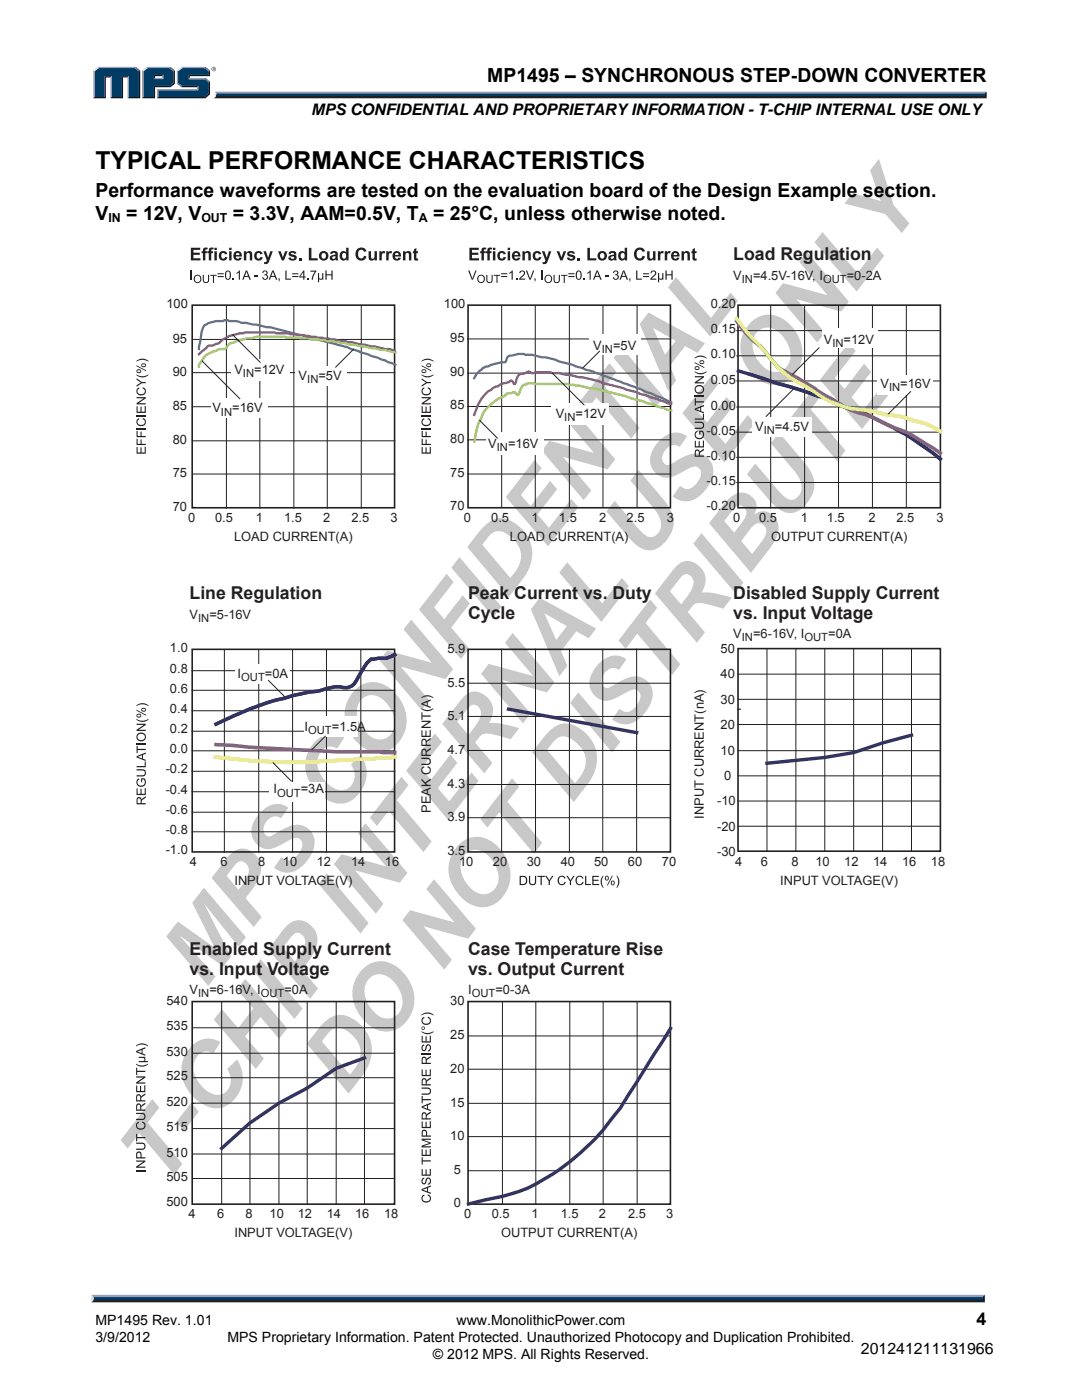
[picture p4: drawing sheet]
<svg xmlns="http://www.w3.org/2000/svg" width="216mm" height="279mm" viewBox="0 0 216 279" stroke-linecap="round" stroke-linejoin="round" font-family="sans-serif">
<path d="M43 18.3h153.9l-.4 .7h-153.4z" fill="#94a0b9"/>
<path d="M43.1 19h153.4l.4 .6h-154.3l.4-.2z" fill="#231f20"/>
<path d="M196.5 18.7l.4-.4v1.3l-.4-.4z" fill="#001339"/>
<path d="M43.2 18.7h153.3v.5h-153.4z" fill="#003b63"/>
<path d="M43 18.3l.2 .5a.79 .79 0 0 1-.6 .8 1.24 1.24 0 0 0 .4-1.3z" fill="#dcddde"/>
<path d="M30.7 15.8l.3-.3h1.3l.3 .3z" fill="#94a0b9"/>
<g fill="#003b63">
<path d="M18.9 14.2l.8-.6h7.2l.8 .6v5.2h-2v-4.2h-1.4v4.2h-2v-4.2h-1.4v4.2h-2z"/>
<path d="M28.6 14.2l.8-.6h2.2v1.3h-.9v.9h1.9v-.9h-1.3v-1.3h2.5l.8 .6v2.3l-.8 .6h-3.1v2.3h-2.1z"/>
<path d="M31.5 18h8.1v-.9h-3.3l-.8-.6v-2.3l.8-.6h4.5l.8 .6v.7h-4v.9h3.2l.8 .6v2.2l-.8 .8h-9.3z"/>
</g>
<path d="M36.2 13.5h4.8" fill="none" stroke="#94a0b9" stroke-width=".27"/>
<path d="M35.3 14l.9-.7 .2 .3-.8 .6z" fill="#dcddde"/>
<path d="M35.4 14v2.7" fill="none" stroke="#94a0b9" stroke-width=".27"/>
<path d="M35.3 16.7l.3-.2 .8 .6-.2 .3z" fill="#547194"/>
<path d="M36.2 17.3h3.4" fill="none" stroke="#001339" stroke-width=".27"/>
<g fill="#94a0b9">
<path d="M31.3 17.8h8v-.4l.3-.3v.9h-8z"/>
<path d="M31.3 17.8l.3 .2v1.4l-.3 .2z"/>
</g>
<path d="M37.6 14.9h4v-.7l.3-.2v1.2h-4v.3l-.3 .3z" fill="#001339"/>
<path d="M37.6 15.7h3.4" fill="none" stroke="#94a0b9" stroke-width=".27"/>
<path d="M41 15.5l.9 .8-.3 .1-.8-.6z" fill="#547194"/>
<g fill="#001339">
<path d="M31.3 19.6l.3-.2h9.2l.8-.8v-2.2l.3-.1v2.5l-.9 .8z"/>
<path d="M30.7 17.1h3.1l.8-.6v-2.3l.3-.2v2.7l-.9 .7h-3v2.2h-2.7l.3-.2h2.1z"/>
</g>
<path d="M34 13.3l.9 .7-.3 .2-.8-.6z" fill="#547194"/>
<path d="M29.2 13.5h4.8" fill="none" stroke="#94a0b9" stroke-width=".27"/>
<path d="M28.3 14l.9-.7 .2 .3-.8 .6z" fill="#dcddde"/>
<path d="M28.5 14v5.6" fill="none" stroke="#94a0b9" stroke-width=".27"/>
<path d="M32.3 15.2l.3-.3v.9l-.3-.3z" fill="#94a0b9"/>
<g fill="#001339">
<path d="M30.7 14.9h1.9l-.3 .3h-1.3v.3l-.3 .3z"/>
<path d="M27.7 14.2l.3-.2v5.6h-2.5l.2-.2h2z"/>
</g>
<path d="M27.1 13.3l.9 .7-.3 .2-.8-.6z" fill="#547194"/>
<path d="M19.5 13.5h7.6" fill="none" stroke="#94a0b9" stroke-width=".27"/>
<path d="M18.6 14l.9-.7 .2 .3-.8 .6z" fill="#dcddde"/>
<path d="M18.7 14v5.6" fill="none" stroke="#94a0b9" stroke-width=".27"/>
<path d="M20.9 15.2h1.4l-.3 .3h-.9v4.1h-2.5l.3-.2h2z" fill="#001339"/>
<path d="M22.2 15.2v4.4" fill="none" stroke="#94a0b9" stroke-width=".27"/>
<path d="M24.3 15.2h1.4l-.2 .3h-.9v4.1h-2.6l.3-.2h2z" fill="#001339"/>
<path d="M25.6 15.2v4.4" fill="none" stroke="#94a0b9" stroke-width=".27"/>
<path d="M41 13.3l.9 .7-.3 .2-.8-.6z" fill="#547194"/>
<g fill="#231f20">
<path d="M18.7 259.2h177.4l.4 .7h-178.3z"/>
<path d="M42.2 13.8a.45 .45 0 0 1 .9 0 .45 .45 0 0 1-.9 0zM42.3 13.8a.37 .37 0 0 0 .7 0 .37 .37 0 0 0-.7 0zM42.5 13.5l.3 .1v.4l-.2-.2-.1 .2zM42.6 13.6v.2l.1-.1z"/>
</g>
<path d="M18.3 258.4h178.2l-.4 .8h-177.4z" fill="#94a0b9"/>
<path d="M196.5 258.4v1.5l-.4-.4v-.6z" fill="#001339"/>
<path d="M18.7 258.9h177.4v.6h-177.4z" fill="#003b63"/>
<path d="M18.2 258.4l.5 .5v.5l-.5 .5z" fill="#dcddde"/>
<path d="M93.4 129.6h40.4v40.4h-40.4z" fill="none" stroke="#231f20" stroke-width=".32"/>
<g fill="#231f20">
<path d="M105.5 174.8h.3v1.1a.49 .49 0 0 0 .5 .6 .49 .49 0 0 0 .4-.6v-1.1h.3v1.1a.73 .73 0 0 1-.7 .8 .73 .73 0 0 1-.8-.8z"/>
<path d="M107.3 174.8h1.4v.2h-.6v1.6h-.2v-1.6h-.6z"/>
<path d="M108.8 174.8h.3l.5 .9 .6-.9h.3l-.8 1.1v.7h-.2v-.7z"/>
<path d="M111.6 175a.8 .8 0 0 1 1.3 .3l-.3 .1a.61 .61 0 0 0-.8-.3 .61 .61 0 0 0-.3 .8 .56 .56 0 0 0 .6 .6 .56 .56 0 0 0 .5-.5l.3 .1a.88 .88 0 0 1-1.3 .4 .88 .88 0 0 1-.2-1.3z"/>
<path d="M113 174.8h.3l.5 .9 .6-.9h.3l-.8 1.1v.7h-.2v-.7z"/>
<path d="M115.1 175a.8 .8 0 0 1 1.3 .3l-.2 .1a.61 .61 0 0 0-.9-.3 .61 .61 0 0 0-.2 .8 .56 .56 0 0 0 .5 .6 .56 .56 0 0 0 .6-.5l.3 .1a.88 .88 0 0 1-1.3 .4 .88 .88 0 0 1-.3-1.3z"/>
<path d="M116.7 174.8h.3v1.6h.9v.2h-1.2z"/>
<path d="M118.2 174.8h1.3v.2h-1.1v.6h1v.2h-1v.6h1.2v.2h-1.4z"/>
<path d="M120.3 174.8h.2l-.2 .2a2.09 2.09 0 0 0 .2 2.2 1.43 1.43 0 0 1-.6-1.6z"/>
<path d="M123 174.8a1.45 1.45 0 0 1 .5 1.6l-.4 .8h-.1a2.12 2.12 0 0 0 0-2.4z"/>
<path d="M103.7 174.8h.6a.92 .92 0 0 1 .9 .9 .92 .92 0 0 1-.8 .9h-.7zM103.9 175v1.4h.4a.7 .7 0 0 0 .7-.7 .7 .7 0 0 0-.7-.7z"/>
<path d="M120.8 174.9a.43 .43 0 0 1 .7 .3 .43 .43 0 0 1-.7 .4l-.1-.4zM121 175v.6a.29 .29 0 0 0 .3-.4 .29 .29 0 0 0-.3-.2zM122.1 174.8h.2l-1 1.9h-.2zM122 175.9a.43 .43 0 0 1 .7 .3 .43 .43 0 0 1-.7 .4l-.1-.4zM122.1 176l.1 .5a.29 .29 0 0 0 .3-.3 .29 .29 0 0 0-.4-.2z"/>
</g>
<path d="M38.4 129.6h40.3v40.4h-40.3z" fill="none" stroke="#231f20" stroke-width=".32"/>
<g fill="#231f20">
<path d="M27.3 157.3h.2v1.1h.5v-1h.2v1h.7v-1.1h.2v1.4h-1.8z"/>
<path d="M27.5 155.5l.3-.1v.2a.68 .68 0 0 0-.2 1 .68 .68 0 0 0 1 .1 .76 .76 0 0 0 .1-1.1h-.3v.5h-.3v-.8h.7a.96 .96 0 0 1 .2 1.4 .96 .96 0 0 1-1.4 .1 .96 .96 0 0 1-.1-1.3z"/>
<path d="M27.3 153.5h1a.73 .73 0 0 1 .8 .7 .73 .73 0 0 1-.8 .8h-1v-.3h1a.49 .49 0 0 0 .6-.5 .49 .49 0 0 0-.6-.4h-1z"/>
<path d="M27.3 152.9h1.6v-.9h.2v1.1h-1.8z"/>
<path d="M27.3 148.8h.2v.7h1.6v.2h-1.6v.6h-.2z"/>
<path d="M27.3 148.3h1.8v.3h-1.8z"/>
<path d="M27.3 144.4h1.8v.3l-1.5 1h1.5v.2h-1.8v-.3l1.4-.9h-1.4z"/>
<path d="M27.2 143.5l.2 .1a2.09 2.09 0 0 0 2.2-.1 1.43 1.43 0 0 1-1.6 .5l-.8-.4z"/>
<path d="M27.2 140.8a1.85 1.85 0 0 1 2.4 0v.1a2.12 2.12 0 0 0-2.4 0z"/>
<path d="M27.4 159.2l.4-.1a.5 .5 0 0 1 .4 .5l.9-.7v.3l-.7 .5-.1 .3v.3h.8v.2h-1.8zM27.5 159.4v.9h.6v-.5a.32 .32 0 0 0-.2-.4 .32 .32 0 0 0-.4 0z"/>
<path d="M27.3 150.9l1.8-.7v.2l-.6 .3v.7l.6 .2v.3l-1.8-.7zM27.4 151.1l.9 .3v-.7z"/>
<path d="M27.3 147a.92 .92 0 0 1 1.8 0 .92 .92 0 0 1-1.8 0zM27.6 146.6a.68 .68 0 0 0 .1 .9 .68 .68 0 0 0 .9 0 .68 .68 0 0 0 .1-.9l-.5-.2z"/>
<path d="M27.2 141.6l2 1v.2l-2-1zM27.3 142.5a.44 .44 0 0 1 .7 0 .44 .44 0 0 1-.1 .7l-.5-.1-.2-.3zM27.4 142.7v.1a.29 .29 0 0 0 .3 .2 .29 .29 0 0 0 .3-.3zM28.3 141.4a.44 .44 0 0 1 .7-.1 .44 .44 0 0 1-.1 .7l-.6-.1-.1-.3zM28.4 141.5v.1a.29 .29 0 0 0 .3 .2 .29 .29 0 0 0 .2-.3z"/>
</g>
<path d="M93.4 60.9h40.4v40.4h-40.4z" fill="none" stroke="#231f20" stroke-width=".32"/>
<g fill="#231f20">
<path d="M84.1 89.2h.2v1.1h.6v-1h.2v1h.7v-1.1h.2v1.3h-1.9z"/>
<path d="M84.1 87.6h.2v1h.6v-.9h.2v.9h.9v.2h-1.9z"/>
<path d="M84.1 86h.2v1h.6v-.9h.2v.9h.9v.3h-1.9z"/>
<path d="M84.1 85.4h1.9v.3h-1.9z"/>
<path d="M84.3 83.6l.3-.1 .1 .2a.61 .61 0 0 0-.3 .8 .61 .61 0 0 0 .9 .3 .56 .56 0 0 0 .5-.5 .56 .56 0 0 0-.5-.6l.1-.3a.88 .88 0 0 1 .5 1.3 .88 .88 0 0 1-1.4 .2 .84 .84 0 0 1-.2-1.3z"/>
<path d="M84.1 82.8h1.9v.3h-1.9z"/>
<path d="M84.1 81.1h.2v1.1h.6v-1h.2v1h.7v-1.2h.2v1.4h-1.9z"/>
<path d="M84.1 79.3h1.9v.2l-1.5 1h1.5v.2h-1.9v-.2l1.5-1h-1.5z"/>
<path d="M84.3 77.5l.3-.2 .1 .3a.61 .61 0 0 0-.3 .8 .61 .61 0 0 0 .9 .2 .56 .56 0 0 0 .5-.5 .56 .56 0 0 0-.5-.6l.1-.2a.88 .88 0 0 1 .5 1.3 .88 .88 0 0 1-1.4 .2 .84 .84 0 0 1-.2-1.3z"/>
<path d="M84.1 75.5l1.1 .7h.8v.3h-.8l-1.1 .7v-.3l.9-.6-.9-.5z"/>
<path d="M84.1 74.7l.2 .1a2.09 2.09 0 0 0 2.2-.1 1.43 1.43 0 0 1-1.6 .6l-.8-.4z"/>
<path d="M84.1 72a1.85 1.85 0 0 1 2.4 0v.2a2.12 2.12 0 0 0-2.4 0z"/>
<path d="M93.7 49.4h1.8v.5h-1.3v.5h1.2v.5h-1.2v.6h1.4v.5h-1.9z"/>
<path d="M96.2 49.6l.2-.2 .6 .1v.3l-.4 .1v.2h.3v.4h-.3v1.5h-.5v-1.5h-.3v-.4h.3z"/>
<path d="M97.4 49.6l.2-.2 .6 .1-.1 .3-.4 .1v.2h.4v.4h-.4v1.5h-.5v-1.5h-.2v-.4h.2z"/>
<path d="M99.5 50.3a.88 .88 0 0 1 1.4 .4l-.4 .1a.39 .39 0 0 0-.5-.3 .39 .39 0 0 0-.3 .5 .4 .4 0 0 0 .3 .6 .4 .4 0 0 0 .5-.3l.5 .1a.92 .92 0 0 1-1.3 .5 .92 .92 0 0 1-.4-1.4z"/>
<path d="M104.2 50.1h.5v.3a.66 .66 0 0 1 .8-.3 .66 .66 0 0 1 .4 .7v1.2h-.5v-1.2a.35 .35 0 0 0-.4-.3 .35 .35 0 0 0-.3 .4v1.1h-.5z"/>
<path d="M106.5 50.3a.88 .88 0 0 1 1.5 .4l-.5 .1a.39 .39 0 0 0-.5-.3 .39 .39 0 0 0-.2 .5 .4 .4 0 0 0 .2 .6 .4 .4 0 0 0 .5-.3l.5 .1a.92 .92 0 0 1-1.3 .5 .92 .92 0 0 1-.3-1.4z"/>
<path d="M108.1 50.1h.5l.5 1.3 .4-1.3h.5l-.6 1.8a.81 .81 0 0 1-1.1 .8l-.1-.4h.4l.2-.3z"/>
<path d="M111.1 50.1h.5l.4 1.3 .5-1.3h.5l-.8 1.9h-.4z"/>
<path d="M113.3 50.3a.94 .94 0 0 1 1.4 .3l-.4 .1a.31 .31 0 0 0-.3-.3 .31 .31 0 0 0-.3 .3 1.28 1.28 0 0 1 1.1 .7 .91 .91 0 0 1-.8 .6 .91 .91 0 0 1-.9-.6h.5a.35 .35 0 0 0 .3 .3 .35 .35 0 0 0 .4-.3 1 1 0 0 1-1.1-.9z"/>
<path d="M115.2 51.5h.5v.5h-.5z"/>
<path d="M117.2 49.5h.5v2h1.3v.5h-1.8z"/>
<path d="M126.8 49.7a1.1 1.1 0 0 1 1.9 .4l-.5 .2a.62 .62 0 0 0-.8-.4 .62 .62 0 0 0-.4 .8 .62 .62 0 0 0 .4 .8 .62 .62 0 0 0 .8-.5l.5 .2a1.16 1.16 0 0 1-1.5 .7 1.16 1.16 0 0 1-.7-1.5z"/>
<path d="M129.1 50.1h.5v.9a.4 .4 0 0 0 .1 .6 .4 .4 0 0 0 .6-.2v-1.3h.5v1.9h-.5v-.3a.65 .65 0 0 1-.7 .3 .65 .65 0 0 1-.5-.7z"/>
<path d="M131.3 50.1h.4v.3l.3-.3 .5 .1-.2 .4a.39 .39 0 0 0-.5 0 .39 .39 0 0 0 0 .5v.9h-.5z"/>
<path d="M132.6 50.1h.5v.3l.3-.3 .4 .1-.1 .4a.39 .39 0 0 0-.5 0 .39 .39 0 0 0-.1 .5v.9h-.5z"/>
<path d="M136 50.1h.4v.3a.66 .66 0 0 1 .8-.3 .66 .66 0 0 1 .5 .7v1.2h-.5v-1.2a.35 .35 0 0 0-.4-.3 .35 .35 0 0 0-.3 .4v1.1h-.5z"/>
<path d="M138.2 49.8l.5-.3v.6h.3v.4h-.3v.9v.2h.3v.3a.55 .55 0 0 1-.6 .1 .55 .55 0 0 1-.2-.7v-.8h-.2v-.4h.2z"/>
<path d="M93.4 54h.3l.6 1.6 .5-1.6h.3l-.7 1.8h-.3z"/>
<path d="M97 54.9h.3v.9a.43 .43 0 0 0 .2 .5 .43 .43 0 0 0 .6-.3v-1.1h.2v.9a.64 .64 0 0 1-.6 .7 .64 .64 0 0 1-.7-.7z"/>
<path d="M98.5 54.9h1.3v.1h-.5v1.5h-.2v-1.5h-.6z"/>
<path d="M101.6 54.4l.7-.4v1.8h-.2v-1.4l-.5 .3z"/>
<path d="M103 55.6h.3v.2h-.3z"/>
<path d="M103.8 54.1a.6 .6 0 0 1 .9 .1 .6 .6 0 0 1-.3 .9l-.5 .5h.9v.2h-1.2l.1-.4a1.11 1.11 0 0 0 .8-1.1l-.4-.1-.3 .3h-.2z"/>
<path d="M104.9 54h.3l.6 1.6 .6-1.6h.2l-.7 1.8h-.3z"/>
<path d="M106.6 55.6h.3v.3l-.2 .3 .1-.4h-.2z"/>
<path d="M108.1 54h.2v1.8h-.2z"/>
<path d="M110.5 54.9h.2v.9a.43 .43 0 0 0 .3 .5 .43 .43 0 0 0 .5-.3v-1.1h.2v.9a.64 .64 0 0 1-.6 .7 .64 .64 0 0 1-.6-.7z"/>
<path d="M112 54.9h1.2v.1h-.5v1.5h-.2v-1.5h-.5z"/>
<path d="M116.4 55.6h.3v.2h-.3z"/>
<path d="M117.2 54.4l.7-.4v1.8h-.3v-1.4l-.4 .3z"/>
<path d="M120.7 55h.7v.3h-.7z"/>
<path d="M122.5 54.1a.49 .49 0 0 1 .7 0 .49 .49 0 0 1-.1 .7 .58 .58 0 0 1 .1 1 .58 .58 0 0 1-.9-.5h.2a.37 .37 0 0 0 .4 .4 .37 .37 0 0 0 .3-.5 .37 .37 0 0 0-.5-.3l.1-.1a.32 .32 0 0 0 .4-.3 .32 .32 0 0 0-.3-.4 .32 .32 0 0 0-.4 .4h-.2z"/>
<path d="M125.5 55.6h.3v.3l-.2 .3 .1-.4h-.2z"/>
<path d="M126.9 54h.3v1.6h.9v.2h-1.2z"/>
<path d="M130 54.1a.6 .6 0 0 1 .9 .1 .6 .6 0 0 1-.3 .9l-.5 .5h.9v.2h-1.3l.2-.4a1.11 1.11 0 0 0 .7-1.1l-.4-.1-.2 .3h-.2z"/>
<path d="M131.3 54.5h.2v.8a.31 .31 0 0 0 .3 .3 .31 .31 0 0 0 .3-.3v-.8h.3v1.3h-.2v-.1a.38 .38 0 0 1-.7 0v.6h-.2z"/>
<path d="M132.8 54h.2v.7h1v-.7h.2v1.8h-.2v-.8h-1v.8h-.2z"/>
<path d="M84.1 72.9l1.9 1v.2l-1.9-1zM84.2 73.8a.44 .44 0 0 1 .7 0 .44 .44 0 0 1-.1 .6h-.6l-.1-.3zM84.3 73.9v.1a.29 .29 0 0 0 .3 .3 .29 .29 0 0 0 .2-.4zM85.2 72.6a.44 .44 0 0 1 .7 0 .44 .44 0 0 1-.1 .7l-.6-.1-.1-.3zM85.3 72.8h-.1a.29 .29 0 0 0 .4 .3 .29 .29 0 0 0 .2-.3z"/>
<path d="M98.4 49.4h.4v.5h-.4zM98.4 50.1h.4v1.9h-.4z"/>
<path d="M101.3 49.4h.5v.5h-.5zM101.3 50.1h.5v1.9h-.5z"/>
<path d="M102.4 50.4a.88 .88 0 0 1 1-.2 .88 .88 0 0 1 .5 1h-1.3a.36 .36 0 0 0 .3 .4 .36 .36 0 0 0 .4-.2l.5 .1a.92 .92 0 0 1-1.3 .4 .92 .92 0 0 1-.3-1.4zM102.7 50.6l-.1 .3h.8l-.3-.4z"/>
<path d="M119.2 51.1a.96 .96 0 0 1 1.9 0 .96 .96 0 0 1-1.9 0zM119.9 50.6a.5 .5 0 0 0-.1 .9 .5 .5 0 0 0 .8-.3 .49 .49 0 0 0-.1-.6 .49 .49 0 0 0-.6 0z"/>
<path d="M121.6 50.3a.8 .8 0 0 1 .8-.2 .8 .8 0 0 1 .6 .7l.1 1.2h-.5l-.1-.2a.61 .61 0 0 1-1 0 .61 .61 0 0 1 .5-.9l.5-.1a.33 .33 0 0 0-.3-.4 .33 .33 0 0 0-.3 .3l-.5-.1zM121.9 51.2a.32 .32 0 0 0 .4 .5 .32 .32 0 0 0 .2-.5z"/>
<path d="M123.6 50.3l.5-.2 .5 .3v-1h.5v2.6h-.4v-.3a.76 .76 0 0 1-1 .2 .76 .76 0 0 1-.4-.9zM124 50.6l-.2 .4a.46 .46 0 0 0 .6 .6 .59 .59 0 0 0 .3-.7 .59 .59 0 0 0-.6-.4z"/>
<path d="M134.1 50.4a.88 .88 0 0 1 1.1-.2 .88 .88 0 0 1 .4 1h-1.2a.36 .36 0 0 0 .2 .4 .36 .36 0 0 0 .5-.2l.5 .1a.92 .92 0 0 1-1.3 .4 .92 .92 0 0 1-.3-1.4zM134.5 50.6l-.1 .3h.7l-.2-.4z"/>
<path d="M95.2 55.6a.8 .8 0 0 1 1.6 0 .8 .8 0 0 1-1.6 0zM95.6 55.2a.61 .61 0 0 0-.1 .9 .61 .61 0 0 0 1-.1 .61 .61 0 0 0-.1-.8 .61 .61 0 0 0-.8 0z"/>
<path d="M100 54.5h1.2v.2h-1.2zM100 55.1h1.2v.2h-1.2z"/>
<path d="M108.6 55.6a.85 .85 0 0 1 1.7 0 .85 .85 0 0 1-1.7 0zM109 55.2a.61 .61 0 0 0 0 .9 .61 .61 0 0 0 .9-.1 .61 .61 0 0 0-.1-.8 .61 .61 0 0 0-.8 0z"/>
<path d="M113.4 54.5h1.2v.2h-1.2zM113.4 55.1h1.2v.2h-1.2z"/>
<path d="M115.1 54.1a.66 .66 0 0 1 .8 .1 .66 .66 0 0 1 .2 .7 .66 .66 0 0 1-.6 1 .66 .66 0 0 1-.6-1zM115.2 54.3a1.02 1.02 0 0 0 .3 1.4 .95 .95 0 0 0 0-1.5z"/>
<path d="M119 54h.3l.8 1.8h-.3l-.2-.5h-.8l-.2 .5h-.3zM119.2 54.2l-.3 .9h.6z"/>
<path d="M124.3 54h.3l.7 1.8h-.3l-.2-.5h-.7l-.2 .5h-.3zM124.4 54.2l-.3 .9h.7z"/>
<path d="M128.3 54.5h1.2v.2h-1.2zM128.3 55.1h1.2v.2h-1.2z"/>
</g>
<path d="M147.3 60.9h40.3v40.4h-40.3zM147.3 129.4h40.3v40.5h-40.3zM93.4 199.9h40.4v40.4h-40.4z" fill="none" stroke="#231f20" stroke-width=".32"/>
<g fill="#231f20">
<path d="M84.3 238.6l.3-.2 .1 .3a.61 .61 0 0 0-.3 .8 .61 .61 0 0 0 .9 .2 .56 .56 0 0 0 .5-.5 .56 .56 0 0 0-.5-.6l.1-.2a.88 .88 0 0 1 .5 1.2 .88 .88 0 0 1-1.4 .3 .84 .84 0 0 1-.2-1.3z"/>
<path d="M84.2 235.2l.4-.2 .1 .3a.4 .4 0 0 0-.4 .4 .4 .4 0 0 0 .5 .4 1.06 1.06 0 0 1 .6-1.1 .75 .75 0 0 1 .6 .7 .75 .75 0 0 1-.6 .7v-.2a.47 .47 0 0 0 .4-.5 .47 .47 0 0 0-.5-.4l-.1 .1a.78 .78 0 0 1-.7 1 .75 .75 0 0 1-.3-1.2z"/>
<path d="M84.1 233.3h.3v1.1h.5v-1h.2v1h.7v-1.1h.2v1.4h-1.9z"/>
<path d="M84.1 231h.3v.6h1.6v.2h-1.6v.6h-.3z"/>
<path d="M84.1 229.4h.3v1.1h.5v-1.1h.2v1.1h.7v-1.2h.2v1.4h-1.9z"/>
<path d="M84.1 227.2h1.9v.3h-1.6l1.6 .5v.2l-1.6 .6h1.6v.2h-1.9v-.4l1.6-.5-1.6-.5z"/>
<path d="M84.1 223.8h.3v1.1h.5v-1h.2v1h.7v-1.1h.2v1.3h-1.9z"/>
<path d="M84.1 218.7h.3v.6h1.6v.3h-1.6v.6h-.3z"/>
<path d="M84.1 217h1.1a.73 .73 0 0 1 .8 .8 .73 .73 0 0 1-.8 .7h-1.1v-.3h1.1a.49 .49 0 0 0 .6-.4 .49 .49 0 0 0-.6-.5h-1.1z"/>
<path d="M84.1 213.4h.3v1.1h.5v-1h.2v1h.7v-1.1h.2v1.4h-1.9z"/>
<path d="M84.1 210.2h1.9v.3h-1.9z"/>
<path d="M84.2 208.6l.4-.1 .1 .2a.4 .4 0 0 0-.4 .4 .4 .4 0 0 0 .5 .4 1.06 1.06 0 0 1 .6-1.1 .75 .75 0 0 1 .6 .8 .75 .75 0 0 1-.6 .7v-.3a.47 .47 0 0 0 .4-.5 .47 .47 0 0 0-.5-.4l-.1 .2a.78 .78 0 0 1-.7 .9 .75 .75 0 0 1-.3-1.2z"/>
<path d="M84.1 206.7h.3v1.1h.5v-1h.2v1h.7v-1.1h.2v1.4h-1.9z"/>
<path d="M84.1 205.8l.2 .1a2.09 2.09 0 0 0 2.2-.1 1.43 1.43 0 0 1-1.6 .6l-.8-.4z"/>
<path d="M84.3 203.1l.3-.1 .1 .2a.61 .61 0 0 0-.3 .8 .61 .61 0 0 0 .9 .3 .56 .56 0 0 0 .5-.5 .56 .56 0 0 0-.5-.6l.1-.3a.88 .88 0 0 1 .5 1.3 .88 .88 0 0 1-1.4 .2 .84 .84 0 0 1-.2-1.3z"/>
<path d="M84.1 202.5a1.85 1.85 0 0 1 2.4 0v.2a2.12 2.12 0 0 0-2.4 0z"/>
<path d="M84.1 237.3l1.9-.7v.2l-.6 .2v.8l.6 .2v.3l-1.9-.7zM84.3 237.4l.9 .4v-.7z"/>
<path d="M84.3 225.6a.57 .57 0 0 1 .7-.1 .57 .57 0 0 1 .2 .6v.5h.8v.3h-1.9v-1zM84.4 225.8v.8h.6l-.1-.8-.2-.1z"/>
<path d="M84.3 222.1l.3-.1a.5 .5 0 0 1 .5 .5l.9-.7v.3l-.7 .5-.1 .3v.3h.8v.2h-1.9zM84.4 222.3l-.1 .9h.6v-.5a.32 .32 0 0 0-.1-.4 .32 .32 0 0 0-.4 0z"/>
<path d="M84.1 220.8l1.9-.7v.2l-.6 .2v.8l.6 .2v.3l-1.9-.7zM84.3 220.9l.9 .3v-.6z"/>
<path d="M84.3 215.3l.3-.1a.5 .5 0 0 1 .5 .5l.9-.7v.3l-.7 .5-.1 .3v.3h.8v.2h-1.9zM84.4 215.5l-.1 .9h.6v-.5a.32 .32 0 0 0-.1-.4 .32 .32 0 0 0-.4 0z"/>
<path d="M84.3 211l.3-.1a.5 .5 0 0 1 .5 .5l.9-.7v.3l-.7 .5-.1 .3v.3h.8v.2h-1.9zM84.4 211.2l-.1 .9h.6v-.5a.32 .32 0 0 0-.1-.4 .32 .32 0 0 0-.4 0z"/>
<path d="M84.1 205.2a.35 .35 0 0 1 .7 0 .35 .35 0 0 1-.7 0zM84.2 205.2a.25 .25 0 0 0 .5 0 .25 .25 0 0 0-.5 0z"/>
</g>
<path d="M38.4 199.9h40.3v40.4h-40.3z" fill="none" stroke="#231f20" stroke-width=".32"/>
<g fill="#231f20">
<path d="M27.2 233.5h1.8v.2h-1.8z"/>
<path d="M27.2 231.6h1.8v.3l-1.4 .9h1.4v.3h-1.8v-.3l1.4-1h-1.4z"/>
<path d="M27.2 228h1a.73 .73 0 0 1 .8 .8 .73 .73 0 0 1-.8 .7h-1v-.3h1a.49 .49 0 0 0 .6-.4 .49 .49 0 0 0-.6-.5h-1z"/>
<path d="M27.2 226.3h.2v.6h1.6v.3h-1.6v.6h-.2z"/>
<path d="M27.4 224l.3-.1v.2a.61 .61 0 0 0-.3 .9 .61 .61 0 0 0 .9 .2 .56 .56 0 0 0 .5-.5 .56 .56 0 0 0-.4-.6v-.3a.88 .88 0 0 1 .5 1.3 .88 .88 0 0 1-1.3 .3 .84 .84 0 0 1-.2-1.4z"/>
<path d="M27.2 222.1h1a.73 .73 0 0 1 .8 .7 .73 .73 0 0 1-.8 .7h-1v-.2h1a.49 .49 0 0 0 .6-.5 .49 .49 0 0 0-.6-.5h-1z"/>
<path d="M27.2 216.6h.2v1.1h.5v-1h.3v1h.6v-1.1h.2v1.4h-1.8z"/>
<path d="M27.2 214.8h1.8v.3l-1.4 .9h1.4v.3h-1.8v-.3l1.4-1h-1.4z"/>
<path d="M27.2 213.1h.2v.6h1.6v.2h-1.6v.6h-.2z"/>
<path d="M27.1 212.3l.3 .1a2.09 2.09 0 0 0 2.1-.1 1.43 1.43 0 0 1-1.6 .5l-.8-.4z"/>
<path d="M27.7 210.9h1.3v.2h-.2a.39 .39 0 0 1 .1 .7h.6v.2h-1.8v-.2h.8a.31 .31 0 0 0 .3-.4 .31 .31 0 0 0-.3-.3h-.8z"/>
<path d="M27.1 208.7a1.85 1.85 0 0 1 2.4 0v.1a2.12 2.12 0 0 0-2.4 0z"/>
<path d="M27.3 229.9a.57 .57 0 0 1 .7 0 .57 .57 0 0 1 .3 .6v.5h.7v.2h-1.8v-1zM27.4 230.2v.8h.6l-.1-.9-.2-.1z"/>
<path d="M27.3 220.4l.4-.2a.5 .5 0 0 1 .5 .5l.8-.6v.3l-.7 .4-.1 .4v.2h.8v.3h-1.8zM27.5 220.6l-.1 .8h.6v-.5a.32 .32 0 0 0-.1-.4 .32 .32 0 0 0-.4 .1z"/>
<path d="M27.3 218.5l.4-.1a.5 .5 0 0 1 .5 .5l.8-.7v.3l-.7 .5-.1 .3v.3h.8v.2h-1.8zM27.5 218.7l-.1 .9h.6v-.5a.32 .32 0 0 0-.1-.4 .32 .32 0 0 0-.4 0z"/>
<path d="M27.2 209.7l1.8-.7v.3l-.6 .2v.7l.6 .2v.3l-1.8-.7zM27.4 209.9l.8 .3v-.7z"/>
</g>
<path d="M38.4 60.9h40.3v40.4h-40.3z" fill="none" stroke="#231f20" stroke-width=".32"/>
<g fill="#231f20">
<path d="M27.3 89.2h.2v1.1h.5v-1h.2v1h.7v-1.1h.2v1.3h-1.8z"/>
<path d="M27.3 87.6h.2v1h.5v-.9h.3v.9h.8v.2h-1.8z"/>
<path d="M27.3 86h.2v1h.5v-.9h.3v.9h.8v.3h-1.8z"/>
<path d="M27.3 85.4h1.8v.3h-1.8z"/>
<path d="M27.5 83.6l.3-.1v.2a.61 .61 0 0 0-.3 .8 .61 .61 0 0 0 .9 .3 .56 .56 0 0 0 .5-.5 .56 .56 0 0 0-.5-.6l.1-.3a.88 .88 0 0 1 .5 1.3 .88 .88 0 0 1-1.3 .2 .84 .84 0 0 1-.2-1.3z"/>
<path d="M27.3 82.8h1.8v.3h-1.8z"/>
<path d="M27.3 81.1h.2v1.1h.5v-1h.2v1h.7v-1.2h.2v1.4h-1.8z"/>
<path d="M27.3 79.3h1.8v.2l-1.5 1h1.5v.2h-1.8v-.2l1.4-1h-1.4z"/>
<path d="M27.5 77.5l.3-.2v.3a.61 .61 0 0 0-.3 .8 .61 .61 0 0 0 .9 .2 .56 .56 0 0 0 .5-.5 .56 .56 0 0 0-.5-.6l.1-.2a.88 .88 0 0 1 .5 1.3 .88 .88 0 0 1-1.3 .2 .84 .84 0 0 1-.2-1.3z"/>
<path d="M27.3 75.5l1 .7h.8v.3h-.8l-1 .7v-.3l.8-.6-.8-.5z"/>
<path d="M27.2 74.7l.2 .1a2.09 2.09 0 0 0 2.2-.1 1.43 1.43 0 0 1-1.6 .6l-.8-.4z"/>
<path d="M27.2 72a1.85 1.85 0 0 1 2.4 0v.2a2.12 2.12 0 0 0-2.4 0z"/>
<path d="M38.1 49.4h1.9v.5h-1.4v.5h1.3v.5h-1.3v.6h1.4v.5h-1.9z"/>
<path d="M40.6 49.6l.3-.2 .6 .1-.1 .3-.4 .1v.2h.3v.4h-.3v1.5h-.5v-1.5h-.3v-.4h.3z"/>
<path d="M41.8 49.6l.2-.2 .6 .1v.3l-.4 .1-.1 .2h.4v.4h-.4v1.5h-.4v-1.5h-.3v-.4h.3z"/>
<path d="M43.9 50.3a.88 .88 0 0 1 1.5 .4l-.5 .1a.39 .39 0 0 0-.5-.3 .39 .39 0 0 0-.2 .5 .4 .4 0 0 0 .2 .6 .4 .4 0 0 0 .5-.3l.5 .1a.92 .92 0 0 1-1.3 .5 .92 .92 0 0 1-.3-1.4z"/>
<path d="M48.7 50.1h.4v.3a.66 .66 0 0 1 .8-.3 .66 .66 0 0 1 .4 .7v1.2h-.5v-1.2a.35 .35 0 0 0-.4-.3 .35 .35 0 0 0-.2 .4l-.1 1.1h-.4z"/>
<path d="M51 50.3a.88 .88 0 0 1 1.4 .4l-.5 .1a.39 .39 0 0 0-.5-.3 .39 .39 0 0 0-.2 .5 .4 .4 0 0 0 .2 .6 .4 .4 0 0 0 .6-.3l.4 .1a.92 .92 0 0 1-1.3 .5 .92 .92 0 0 1-.3-1.4z"/>
<path d="M52.6 50.1h.5l.4 1.3 .4-1.3h.5l-.6 1.8a.81 .81 0 0 1-1.1 .8v-.4h.3l.2-.3z"/>
<path d="M55.5 50.1h.5l.4 1.3 .5-1.3h.5l-.7 1.9h-.5z"/>
<path d="M57.8 50.3a.94 .94 0 0 1 1.4 .3l-.5 .1a.31 .31 0 0 0-.3-.3 .31 .31 0 0 0-.3 .3 1.28 1.28 0 0 1 1.1 .7 .91 .91 0 0 1-.8 .6 .91 .91 0 0 1-.9-.6h.5a.35 .35 0 0 0 .4 .3 .35 .35 0 0 0 .3-.3 1 1 0 0 1-1.1-.9z"/>
<path d="M59.6 51.5h.5v.5h-.5z"/>
<path d="M61.6 49.5h.5v2h1.3v.5h-1.8z"/>
<path d="M71.3 49.7a1.1 1.1 0 0 1 1.8 .4l-.5 .2a.62 .62 0 0 0-.8-.4 .62 .62 0 0 0-.3 .8 .62 .62 0 0 0 .3 .8 .62 .62 0 0 0 .8-.5l.5 .2a1.16 1.16 0 0 1-1.5 .7 1.16 1.16 0 0 1-.7-1.5z"/>
<path d="M73.5 50.1h.5v.9a.4 .4 0 0 0 .1 .6 .4 .4 0 0 0 .6-.2v-1.3h.5v1.9h-.4v-.3a.65 .65 0 0 1-.8 .3 .65 .65 0 0 1-.5-.7z"/>
<path d="M75.7 50.1h.4v.3l.3-.3 .5 .1-.2 .4a.39 .39 0 0 0-.5 0 .39 .39 0 0 0 0 .5v.9h-.5z"/>
<path d="M77.1 50.1h.4v.3l.3-.3 .4 .1-.1 .4a.39 .39 0 0 0-.5 0 .39 .39 0 0 0 0 .5l-.1 .9h-.4z"/>
<path d="M80.4 50.1h.5v.3a.66 .66 0 0 1 .8-.3 .66 .66 0 0 1 .4 .7v1.2h-.5v-1.2a.35 .35 0 0 0-.4-.3 .35 .35 0 0 0-.3 .4v1.1h-.5z"/>
<path d="M82.6 49.8l.5-.3v.6h.3v.4h-.3v.9l.1 .2h.2l.1 .3a.55 .55 0 0 1-.7 .1 .55 .55 0 0 1-.2-.7v-.8h-.2v-.4h.2z"/>
<path d="M38.1 54h.2v1.8h-.2z"/>
<path d="M40.5 54.9h.2v.9a.43 .43 0 0 0 .3 .5 .43 .43 0 0 0 .5-.3v-1.1h.2v.9a.64 .64 0 0 1-.6 .7 .64 .64 0 0 1-.6-.7z"/>
<path d="M42 54.9h1.2v.1h-.5v1.5h-.2v-1.5h-.5z"/>
<path d="M46.4 55.6h.3v.2h-.3z"/>
<path d="M47.2 54.4l.7-.4v1.8h-.3v-1.4l-.4 .3z"/>
<path d="M50.7 55h.7v.3h-.7z"/>
<path d="M52.5 54.1a.49 .49 0 0 1 .8 0 .49 .49 0 0 1-.1 .7 .58 .58 0 0 1 0 1 .58 .58 0 0 1-.9-.5h.2a.37 .37 0 0 0 .5 .4 .37 .37 0 0 0 .2-.5 .37 .37 0 0 0-.5-.3l.1-.1a.32 .32 0 0 0 .4-.3 .32 .32 0 0 0-.3-.4 .32 .32 0 0 0-.4 .4h-.2z"/>
<path d="M55.6 55.6h.2v.3l-.2 .3 .1-.4h-.1z"/>
<path d="M56.9 54h.3v1.6h.9v.2h-1.2z"/>
<path d="M61.3 55.6h.3v.2h-.3z"/>
<path d="M61.9 54h1.2l-.5 1.1-.2 .7h-.2l.1-.5 .5-1.1h-.9z"/>
<path d="M63.4 54.5h.3v.8a.31 .31 0 0 0 .3 .3 .31 .31 0 0 0 .3-.3v-.8h.2v1.3h-.2v-.1a.38 .38 0 0 1-.6 0v.6h-.3z"/>
<path d="M64.9 54h.3v.7h.9v-.7h.3v1.8h-.3v-.8h-.9v.8h-.3z"/>
<path d="M27.2 72.9l2 1v.2l-2-1zM27.3 73.8a.44 .44 0 0 1 .7 0 .44 .44 0 0 1-.1 .6h-.5l-.2-.3zM27.4 73.9v.1a.29 .29 0 0 0 .3 .3 .29 .29 0 0 0 .3-.4zM28.3 72.6a.44 .44 0 0 1 .7 0 .44 .44 0 0 1-.1 .7l-.6-.1-.1-.3zM28.4 72.8a.29 .29 0 0 0 .3 .3 .29 .29 0 0 0 .2-.3z"/>
<path d="M42.8 49.4h.5v.5h-.5zM42.8 50.1h.5v1.9h-.5z"/>
<path d="M45.7 49.4h.5v.5h-.5zM45.7 50.1h.5v1.9h-.5z"/>
<path d="M46.8 50.4a.88 .88 0 0 1 1.1-.2 .88 .88 0 0 1 .4 1h-1.2a.36 .36 0 0 0 .2 .4 .36 .36 0 0 0 .5-.2l.4 .1a.92 .92 0 0 1-1.3 .4 .92 .92 0 0 1-.2-1.4zM47.2 50.6l-.1 .3h.7l-.2-.4z"/>
<path d="M63.6 51.1a1 1 0 0 1 2 0 1 1 0 0 1-2 0zM64.3 50.6a.5 .5 0 0 0-.1 .9 .5 .5 0 0 0 .8-.3 .49 .49 0 0 0-.1-.6 .49 .49 0 0 0-.6 0z"/>
<path d="M66 50.3a.8 .8 0 0 1 .9-.2 .8 .8 0 0 1 .5 .7l.1 1.2h-.5v-.2a.61 .61 0 0 1-1.1 0 .61 .61 0 0 1 .6-.9l.4-.1a.33 .33 0 0 0-.3-.4 .33 .33 0 0 0-.3 .3l-.5-.1zM66.4 51.2a.32 .32 0 0 0 .3 .5 .32 .32 0 0 0 .2-.5z"/>
<path d="M68 50.3l.5-.2 .6 .3v-1h.5v2.6h-.5v-.3a.76 .76 0 0 1-.9 .2 .76 .76 0 0 1-.4-.9zM68.4 50.6l-.1 .4a.46 .46 0 0 0 .5 .6 .59 .59 0 0 0 .3-.7 .59 .59 0 0 0-.6-.4z"/>
<path d="M78.6 50.4a.88 .88 0 0 1 1-.2 .88 .88 0 0 1 .4 1h-1.2a.36 .36 0 0 0 .3 .4 .36 .36 0 0 0 .4-.2l.5 .1a.92 .92 0 0 1-1.3 .4 .92 .92 0 0 1-.3-1.4zM78.9 50.6l-.1 .3h.7l-.2-.4z"/>
<path d="M38.6 55.6a.85 .85 0 0 1 1.7 0 .85 .85 0 0 1-1.7 0zM39 55.2a.61 .61 0 0 0 0 .9 .61 .61 0 0 0 .9-.1 .61 .61 0 0 0-.1-.8 .61 .61 0 0 0-.8 0z"/>
<path d="M43.4 54.5h1.2v.2h-1.2zM43.4 55.1h1.2v.2h-1.2z"/>
<path d="M45.1 54.1a.66 .66 0 0 1 .8 .1 .66 .66 0 0 1 .2 .7 .66 .66 0 0 1-.6 1 .66 .66 0 0 1-.6-1zM45.2 54.3a1.02 1.02 0 0 0 .3 1.4 .95 .95 0 0 0 0-1.5z"/>
<path d="M49 54h.3l.8 1.8h-.3l-.2-.5h-.8l-.2 .5h-.3zM49.2 54.2l-.3 .9h.6z"/>
<path d="M54.3 54h.3l.7 1.8h-.2l-.3-.5h-.7l-.2 .5h-.3zM54.4 54.2l-.3 .9h.7z"/>
<path d="M58.3 54.5h1.2v.2h-1.2zM58.3 55.1h1.2v.2h-1.2z"/>
<path d="M60.5 54h.2v1.2h.3v.2h-.3v.4h-.2v-.4h-.8v-.2zM60.5 54.3l-.6 .9h.6z"/>
</g>
<path d="M38.5 101.3h.4" fill="none" stroke="#050100" stroke-width=".2"/>
<g fill="#231f20">
<path d="M138.6 88h.2v1.1h.6v-1.1h.2v1.1h.6v-1.2h.3v1.4h-1.9z"/>
<path d="M138.8 86.1l.3-.1 .1 .2a.68 .68 0 0 0-.3 1 .68 .68 0 0 0 1.1 .1 .76 .76 0 0 0 .1-1.1h-.4v.5h-.2v-.7h.7a.96 .96 0 0 1 .2 1.3 .96 .96 0 0 1-1.4 .2 .96 .96 0 0 1-.2-1.4z"/>
<path d="M138.6 84.2h1.1a.73 .73 0 0 1 .8 .7 .73 .73 0 0 1-.8 .7h-1.1v-.2h1.1a.49 .49 0 0 0 .6-.5 .49 .49 0 0 0-.6-.5h-1.1z"/>
<path d="M138.6 83.5h1.6v-.9h.3v1.2h-1.9z"/>
<path d="M138.6 79.5h.2v.6h1.7v.2h-1.7v.6h-.2z"/>
<path d="M138.6 78.9h1.9v.3h-1.9z"/>
<path d="M138.6 75.1h1.9v.2l-1.5 1h1.5v.2h-1.9v-.2l1.5-1h-1.5z"/>
<path d="M138.6 74.1l.2 .1a2.09 2.09 0 0 0 2.2-.1 1.43 1.43 0 0 1-1.6 .6l-.8-.4z"/>
<path d="M138.6 71.4a1.85 1.85 0 0 1 2.4 0v.2a2.12 2.12 0 0 0-2.4 0z"/>
<path d="M138.7 89.9l.4-.2a.5 .5 0 0 1 .5 .5l.9-.7v.3l-.7 .5-.1 .3v.3h.8v.3h-1.9zM138.9 90l-.1 .9h.6v-.5a.32 .32 0 0 0-.1-.4 .32 .32 0 0 0-.4 0z"/>
<path d="M138.6 81.5l1.9-.7v.3l-.6 .2v.8l.6 .2v.2l-1.9-.7zM138.8 81.7l.9 .3v-.6z"/>
<path d="M138.7 77.7a.92 .92 0 0 1 1.8 0 .92 .92 0 0 1-1.8 0zM139 77.2a.68 .68 0 0 0 .1 1 .68 .68 0 0 0 .9 0 .68 .68 0 0 0 .1-.9l-.5-.2z"/>
<path d="M138.6 72.3l1.9 1v.2l-1.9-1zM138.7 73.2a.44 .44 0 0 1 .7-.1 .44 .44 0 0 1-.1 .7h-.6l-.1-.3zM138.8 73.3v.1a.29 .29 0 0 0 .3 .3 .29 .29 0 0 0 .2-.4zM139.7 72a.44 .44 0 0 1 .7 0 .44 .44 0 0 1-.1 .6h-.6l-.1-.3zM139.8 72.1l-.1 .1a.29 .29 0 0 0 .4 .3 .29 .29 0 0 0 .2-.4z"/>
</g>
<path d="M147.2 141.5h.6M38.3 220.2h.4" fill="none" stroke="#050100" stroke-width=".2"/>
<g fill="none" stroke="#231f20" stroke-width=".2">
<path d="M38.4 74.4h40.4M38.4 67.7h40.4M45.2 60.9v40.5M51.8 60.9v40.5M58.6 60.9v40.5M65.3 60.9v40.5M72.1 60.9v40.5M93.3 74.5h40.5M93.3 67.6h40.5M100.1 61v40.3M106.8 61v40.3M113.6 61v40.3"/>
<path d="M120.3 61v40.3M127.1 61v40.3M38.4 94.6h40.4M38.4 88h40.4M38.4 81.2h40.4M93.3 94.6h40.5M93.3 87.8h40.5M93.3 81.1h40.5"/>
</g>
<path d="M39.7 69.7l.6-3.7a1.77 1.77 0 0 1 1.4-1.6 5.8 5.8 0 0 1 2.8-.3 1.31 1.31 0 0 1 1.3 0 3.5 3.5 0 0 1 2.4 .3h.9l4.1 .9h.7l6 1.6h.8l.6 .3h.7l.7 .4 2.6 .7a88.1 88.1 0 0 1 10.8 3.5l2.8 1M94.6 75.5a5.2 5.2 0 0 1 2.4-2.4h.4l.6-.3 1.3-.3 1.5-.2 .2-.2a1.06 1.06 0 0 1 1.1-1.1 3.9 3.9 0 0 1 2.7-.2 6.9 6.9 0 0 1 3.3 .5h.8l3.3 1a95.2 95.2 0 0 1 10.9 3.7l4.7 1.6 6.1 2.7" fill="none" stroke="#666a96" stroke-width=".45"/>
<path d="M78.8 70a2.81 2.81 0 0 0-1.9-.3l-2.1-.6-2.7-.3-3.1-.7a4.4 4.4 0 0 1-2.3-.4l-2-.1-.4-.2h-1l-.4-.2h-.9l-.4-.2h-.9l-.4-.1h-1.1l-1.6-.4-5.8-.2a14.3 14.3 0 0 0-5.3 .6l-.7 .1a4.4 4.4 0 0 0-2.1 1.4l-1.3 .6h-.7l-.3 .1-1.7 1.6M133.9 80.6l-2.1-.6a95.5 95.5 0 0 0-11.5-3.5 22.3 22.3 0 0 0-5.4-1.4l-1.3-.3h-.7a6 6 0 0 0-2.7-.3l-.4-.2h-3a1.02 1.02 0 0 1-1.3-.2l-1.3 .5a1.42 1.42 0 0 0-1.3 1.7l-.2 .3h-.1a.79 .79 0 0 0-.7-.6 1.77 1.77 0 0 1-1.4 .5l-1.2 .6a1.9 1.9 0 0 0-1.3 .7 6.3 6.3 0 0 0-3 4l-.4 1" fill="none" stroke="#923d6a" stroke-width=".45"/>
<path d="M78.9 70.4l-2-.6h-.8l-1.3-.3h-.7l-1.3-.4h-.7l-1.3-.3h-.7l-2.4-.5h-1l-.3-.2h-1.1l-1.7-.4h-1.6l-.4-.1h-1.7l-.3-.2-5-.2a14.1 14.1 0 0 0-4.8 .4h-.6l-1.4 .3-1.3 .5a1.25 1.25 0 0 0-1.3 1.1l-.4 .2a1.68 1.68 0 0 0-1.6 .3 4.1 4.1 0 0 0-3.5 3.2M133.9 82l-.7-.2a96.5 96.5 0 0 0-20.3-5.2h-6.1a2.1 2.1 0 0 0-2 .2 1.19 1.19 0 0 0-1 1.2l-.4 .8h-.2l-.5-.5h-.3l-.3 .2h-.7l-.6 .5a9.2 9.2 0 0 0-4.5 3.6l-.9 2.2-.8 3.3" fill="none" stroke="#91c33f" stroke-width=".45"/>
<g fill="#fff">
<path d="M58.9 73.1h10.3v3.9h-10.3z"/>
<path d="M46.1 71.6h11.7v4.3h-11.7z"/>
<path d="M42.1 79.4h11.2v3.9h-11.2z"/>
</g>
<path d="M40.4 72.1l7.5 7.5M46.5 66.9l5.4 5.4M70.5 69.7l-3.5 3.6" fill="none" stroke="#231f20" stroke-width=".2"/>
<g fill="#fff">
<path d="M117.5 66.7h10.3v4.1h-10.3z"/>
<path d="M97 86.2h11.5v4.5h-11.5z"/>
<path d="M110.1 80.4h11.5v4.4h-11.5z"/>
</g>
<g fill="none" stroke="#231f20" stroke-width=".2">
<path d="M110.2 74.5l6.3 6.3M119.6 70.1l-3.3 3.4M147 76h40.6M147 71h40.6M147 66h40.6M153.8 61v40.3M160.6 61v40.3M167.3 61v40.3M174.1 61v40.3M180.8 61v40.3M95.8 84l3.4 3.4M147 96.3h40.6"/>
<path d="M147 91.3h40.6M147 86.2h40.6M147 81.2h40.6"/>
</g>
<path d="M147.3 74l15.9 5a16.2 16.2 0 0 1 5.3 2.2l1.4 .5a17.2 17.2 0 0 1 5.4 2.2 49.6 49.6 0 0 1 12.3 7.7 49.6 49.6 0 0 0-12.3-7.7 17.2 17.2 0 0 0-5.4-2.2l-1.4-.5a16.2 16.2 0 0 0-5.3-2.2l-13.6-4.3" fill="none" stroke="#323362" stroke-width=".68"/>
<path d="M147 64.1a17.3 17.3 0 0 0 4.6 4.9l2.9 3.3a6.7 6.7 0 0 0 3.2 2.4l1.3 .7 5.6 3.5 1.3 .6a16 16 0 0 0 6.8 3.2l2.6 1.2a29.2 29.2 0 0 0 5.5 2.3l5.4 3.2 1.4 1" fill="none" stroke="#a65ca4" stroke-width=".68"/>
<path d="M147 63.6a38.2 38.2 0 0 0 5.3 6.1l1.4 1.8a18.9 18.9 0 0 0 6.7 5.4l1.4 .8a18.8 18.8 0 0 0 9.5 4l2.7 .4 2.7 .6 2.8 .4 2.6 .8a12.5 12.5 0 0 1 5.5 2.2" fill="none" stroke="#ece94f" stroke-width=".68"/>
<g fill="#fff">
<path d="M150.1 83.4h12v3.8h-12z"/>
<path d="M164 65.6h11v3.8h-11z"/>
<path d="M175.1 74.9h11.1v3.8h-11.1z"/>
</g>
<g fill="none" stroke="#231f20" stroke-width=".2">
<path d="M158.4 77.5l-5.5 5.6M163.4 69.4l-5.3 5.3M181.7 78.2l-4.4 4.4M38.3 137.8h40.5M38.3 133.9h40.5M44.8 129.8v40.3M51.6 129.8v40.3M58.4 129.8v40.3M65.1 129.8v40.3M72 129.8v40.3M93.3 136.4h40.5M100.1 129.6v40.4"/>
<path d="M106.9 129.6v40.4M113.6 129.6v40.4M120.3 129.6v40.4M127 129.6v40.4M38.3 158h40.5M38.3 153.9h40.5M38.3 149.8h40.5M38.3 145.9h40.5M38.3 141.8h40.5M93.3 156.6h40.5M93.3 149.8h40.5M93.3 143h40.5"/>
<path d="M38.3 166h40.5M38.3 162.1h40.5M93.3 163.2h40.5"/>
</g>
<path d="M78.8 130.7l-.4 .1a4.3 4.3 0 0 1-2.9 .6l-1.4 .1a6.9 6.9 0 0 0-2.2 2.9l-.8 1.4a2.54 2.54 0 0 1-3.3 1.3h-.9l-3.4 .8a32.5 32.5 0 0 0-6.8 1.5 44.3 44.3 0 0 0-10.2 3.5l-3.4 1.6M101.5 141.5l25.5 4.7" fill="none" stroke="#323362" stroke-width=".68"/>
<path d="M43.1 148.6a528.3 528.3 0 0 0 27.1 1.4h5.3l.9 .2h2.4" fill="none" stroke="#a65ca4" stroke-width=".68"/>
<path d="M43 151.1a120.1 120.1 0 0 0 23.8 .7l7.7-.4 .9-.1h2.6l.8-.2" fill="none" stroke="#ece94f" stroke-width=".68"/>
<g fill="#fff">
<path d="M53.7 156.1h11.1v3.9h-11.1z"/>
<path d="M60.7 143h10.6v4.1h-10.6z"/>
<path d="M47 132.5h10.8v3.9h-10.8z"/>
</g>
<g fill="none" stroke="#231f20" stroke-width=".2">
<path d="M53.6 135.8l3.2 3.3M147.3 139.6h40.3M147.3 134.5h40.3M153 129.5v40.4M158.8 129.5v40.4M164.6 129.5v40.4M170.3 129.5v40.4M176.1 129.5v40.4M181.9 129.5v40.4M54.5 152.2l3.6 3.7M64.9 146.9l-2.7 2.8M147.3 159.9h40.3"/>
<path d="M147.3 154.8h40.3M147.3 149.8h40.3M147.3 144.6h40.3M147.3 164.9h40.3M100.3 199.9v40.4M106.9 199.9v40.4M113.7 199.9v40.4M120.4 199.9v40.4M127.1 199.9v40.4M38.4 215.1h40.1M38.4 210.2h40.1M38.4 205.1h40.1"/>
<path d="M44.2 200v40.3M49.9 200v40.3M55.7 200v40.3M61.3 200v40.3M67.1 200v40.3M72.7 200v40.3M93.5 213.4h40.3M93.5 206.7h40.3M38.4 235.2h40.1M38.4 230.3h40.1M38.4 225.2h40.1M38.4 220.2h40.1"/>
<path d="M93.5 233.6h40.3M93.5 226.8h40.3M93.5 220.2h40.3"/>
</g>
<path d="M181.9 146.7l-5.8 1.6-5.8 1.9-5.7 1-11.6 1.1M72.7 211.1l-5.6 2.1-5.8 3.9-5.6 3.1-5.8 3.9-5.7 5.1M133.8 205.3l-8.4 13.2a48.3 48.3 0 0 1-20.1 18.6 42.5 42.5 0 0 1-8.4 2.4l-3.4 .8" fill="none" stroke="#323362" stroke-width=".68"/>
<g font-size="17.6" fill="#c8c8c8">
<text x="40.8" y="197.7" transform="rotate(-52 40.8 197.7)">MPS CONFIDENTIAL</text>
<text x="68.7" y="219.3" transform="rotate(-52 68.7 219.3)">DO NOT DISTRIBUTE</text>
<text x="32.3" y="237.6" transform="rotate(-52 32.3 237.6)">T-CHIP INTERNAL USE ONLY</text>
</g>
<text font-size="4.9" x="19" y="33.7">TYPICAL PERFORMANCE CHARACTERISTICS</text>
<g font-size="3.9">
<text x="97.2" y="16.3">MP1495 – SYNCHRONOUS STEP-DOWN CONVERTER</text>
<text x="19" y="39.4">Performance waveforms are tested on the evaluation board of the Design Example section.</text>
<text x="19" y="43.9">V</text>
<text x="25.2" y="43.9">= 12V, V</text>
<text x="46.5" y="43.9">= 3.3V, AAM=0.5V, T</text>
<text x="86.4" y="43.9">= 25°C, unless otherwise noted.</text>
</g>
<g font-size="3.5" fill="#231f20">
<text x="146.3" y="52">Load Regulation</text>
<text x="37.8" y="119.6">Line Regulation</text>
<text x="93.4" y="119.6">Peak Current vs. Duty</text>
<text x="146.3" y="119.6">Disabled Supply Current</text>
<text x="93.4" y="123.4">Cycle</text>
<text x="146.3" y="123.4">vs. Input Voltage</text>
<text x="37.8" y="190.6">Enabled Supply Current</text>
<text x="93.4" y="190.6">Case Temperature Rise</text>
<text x="37.8" y="194.5">vs. Input Voltage</text>
<text x="93.4" y="194.5">vs. Output Current</text>
</g>
<text font-size="3.5" x="194.9" y="264.5">4</text>
<g font-size="3.2">
<text x="62.1" y="22.9">MPS CONFIDENTIAL AND PROPRIETARY INFORMATION - T-CHIP INTERNAL USE ONLY</text>
<text x="171.8" y="270.2">201241211131966</text>
</g>
<g font-size="2.8">
<text x="19" y="267.9">3/9/2012</text>
<text x="19" y="264.5">MP1495 Rev. 1.01</text>
<text x="45.4" y="267.9">MPS Proprietary Information. Patent Protected. Unauthorized Photocopy and Duplication Prohibited.</text>
<text x="91.1" y="264.5">www.MonolithicPower.com</text>
<text x="86.4" y="271.1">© 2012 MPS. All Rights Reserved.</text>
</g>
<g font-size="2.6" fill="#231f20">
<text x="146.3" y="55.8">V</text>
<text x="150.3" y="55.8">=4.5V-16V, I</text>
<text x="169" y="55.8">=0-2A</text>
<text x="33.2" y="61.6">100</text>
<text x="88.6" y="61.6">100</text>
<text x="141.8" y="61.5">0.20</text>
<text x="34.5" y="68.4">95</text>
<text x="89.8" y="68.2">95</text>
<text x="118.4" y="69.8">V</text>
<text x="122.3" y="69.8">=5V</text>
<text x="141.8" y="71.5">0.10</text>
<text x="141.8" y="66.5">0.15</text>
<text x="164.4" y="68.6">V</text>
<text x="168.3" y="68.6">=12V</text>
<text x="34.5" y="75">90</text>
<text x="46.8" y="74.6">V</text>
<text x="50.7" y="74.6">=12V</text>
<text x="59.6" y="75.9">V</text>
<text x="63.5" y="75.9">=5V</text>
<text x="89.8" y="75">90</text>
<text x="141.8" y="76.5">0.05</text>
<text x="175.7" y="77.5">V</text>
<text x="179.6" y="77.5">=16V</text>
<text x="34.5" y="81.8">85</text>
<text x="42.4" y="82.3">V</text>
<text x="46.3" y="82.3">=16V</text>
<text x="89.8" y="81.7">85</text>
<text x="110.9" y="83.4">V</text>
<text x="114.8" y="83.4">=12V</text>
<text x="141.8" y="81.7">0.00</text>
<text x="34.5" y="88.6">80</text>
<text x="89.8" y="88.4">80</text>
<text x="97.4" y="89.5">V</text>
<text x="101.4" y="89.5">=16V</text>
<text x="141" y="86.8">-0.05</text>
<text x="150.7" y="86">V</text>
<text x="154.6" y="86">=4.5V</text>
<text x="34.5" y="95.2">75</text>
<text x="89.8" y="95.2">75</text>
<text x="141" y="91.8">-0.10</text>
<text x="89.8" y="101.8">70</text>
<text x="141" y="101.8">-0.20</text>
<text x="141" y="96.8">-0.15</text>
<text x="34.5" y="102">70</text>
<text x="37.6" y="104.2">0</text>
<text x="42.9" y="104.2">0.5</text>
<text x="51" y="104.2">1</text>
<text x="56.7" y="104.2">1.5</text>
<text x="64.5" y="104.2">2</text>
<text x="70.1" y="104.2">2.5</text>
<text x="77.9" y="104.2">3</text>
<text x="92.6" y="104.2">0</text>
<text x="98" y="104.2">0.5</text>
<text x="106.1" y="104.2">1</text>
<text x="111.5" y="104.2">1.5</text>
<text x="119.6" y="104.2">2</text>
<text x="125" y="104.2">2.5</text>
<text x="133.1" y="104.2">3</text>
<text x="146.3" y="104.2">0</text>
<text x="151.5" y="104.2">0.5</text>
<text x="153.9" y="107.9">OUTPUT CURRENT(A)</text>
<text x="159.8" y="104.2">1</text>
<text x="165" y="104.2">1.5</text>
<text x="173.3" y="104.2">2</text>
<text x="178.9" y="104.2">2.5</text>
<text x="186.9" y="104.2">3</text>
<text x="46.7" y="108">LOAD CURRENT(A)</text>
<text x="101.8" y="108">LOAD CURRENT(A)</text>
<text x="37.8" y="123.4">V</text>
<text x="41.8" y="123.4">=5-16V</text>
<text x="33.9" y="130.2">1.0</text>
<text x="89.3" y="130.2">5.9</text>
<text x="143.8" y="130.4">50</text>
<text x="146.3" y="127.3">V</text>
<text x="150.3" y="127.3">=6-16V, I</text>
<text x="165.3" y="127.3">=0A</text>
<text x="33.9" y="134.3">0.8</text>
<text x="47.4" y="135.2">I</text>
<text x="52.9" y="135.2">=0A</text>
<text x="89.3" y="137">5.5</text>
<text x="143.8" y="135.4">40</text>
<text x="33.9" y="142.3">0.4</text>
<text x="33.9" y="138.2">0.6</text>
<text x="89.3" y="143.7">5.1</text>
<text x="143.8" y="140.4">30</text>
<text x="33.9" y="146.4">0.2</text>
<text x="60.8" y="145.8">I</text>
<text x="66.2" y="145.8">=1.5A</text>
<text x="143.8" y="145.5">20</text>
<text x="33.1" y="154.4">-0.2</text>
<text x="33.9" y="150.3">0.0</text>
<text x="89.3" y="150.4">4.7</text>
<text x="143.8" y="150.7">10</text>
<text x="144.5" y="155.7">0</text>
<text x="33.1" y="158.5">-0.4</text>
<text x="54.6" y="158.4">I</text>
<text x="60" y="158.4">=3A</text>
<text x="89.3" y="157.2">4.3</text>
<text x="143.1" y="160.7">-10</text>
<text x="33.1" y="166.4">-0.8</text>
<text x="33.1" y="162.5">-0.6</text>
<text x="86" y="162.3" transform="rotate(-90 86 162.3)">PEAK CURRENT(A)</text>
<text x="89.3" y="163.9">3.9</text>
<text x="140.5" y="163.4" transform="rotate(-90 140.5 163.4)">INPUT CURRENT(nA)</text>
<text x="143.1" y="165.8">-20</text>
<text x="33.1" y="170.5">-1.0</text>
<text x="37.9" y="172.8">4</text>
<text x="44" y="172.8">6</text>
<text x="51.5" y="172.8">8</text>
<text x="56.4" y="172.8">10</text>
<text x="63.2" y="172.8">12</text>
<text x="70.1" y="172.8">14</text>
<text x="76.8" y="172.8">16</text>
<text x="89.3" y="170.6">3.5</text>
<text x="91.6" y="172.8">10</text>
<text x="98.4" y="172.8">20</text>
<text x="105.1" y="172.8">30</text>
<text x="111.9" y="172.8">40</text>
<text x="118.5" y="172.8">50</text>
<text x="125.3" y="172.8">60</text>
<text x="132.1" y="172.8">70</text>
<text x="143.1" y="170.8">-30</text>
<text x="146.7" y="172.8">4</text>
<text x="151.8" y="172.8">6</text>
<text x="157.9" y="172.8">8</text>
<text x="162.7" y="172.8">10</text>
<text x="168.5" y="172.8">12</text>
<text x="174.2" y="172.8">14</text>
<text x="180" y="172.8">16</text>
<text x="185.8" y="172.8">18</text>
<text x="46.8" y="176.6">INPUT VOLTAGE(V)</text>
<text x="155.7" y="176.5">INPUT VOLTAGE(V)</text>
<text x="33.2" y="200.5">540</text>
<text x="37.8" y="198.3">V</text>
<text x="41.8" y="198.3">=6-16V, I</text>
<text x="56.8" y="198.3">=0A</text>
<text x="89.8" y="200.6">30</text>
<text x="93.4" y="198.3">I</text>
<text x="98.9" y="198.3">=0-3A</text>
<text x="33.2" y="205.6">535</text>
<text x="89.8" y="207.4">25</text>
<text x="33.2" y="215.6">525</text>
<text x="33.2" y="210.7">530</text>
<text x="89.8" y="214.1">20</text>
<text x="33.2" y="220.7">520</text>
<text x="89.8" y="220.9">15</text>
<text x="33.2" y="225.7">515</text>
<text x="89.8" y="227.5">10</text>
<text x="33.2" y="230.8">510</text>
<text x="33.2" y="235.7">505</text>
<text x="90.6" y="234.3">5</text>
<text x="33.2" y="240.8">500</text>
<text x="37.6" y="243.1">4</text>
<text x="43.4" y="243.1">6</text>
<text x="49" y="243.1">8</text>
<text x="53.8" y="243.1">10</text>
<text x="59.4" y="243.1">12</text>
<text x="65.2" y="243.1">14</text>
<text x="70.9" y="243.1">16</text>
<text x="76.6" y="243.1">18</text>
<text x="90.6" y="241">0</text>
<text x="92.6" y="243.1">0</text>
<text x="98.1" y="243.1">0.5</text>
<text x="106.1" y="243.1">1</text>
<text x="111.9" y="243.1">1.5</text>
<text x="119.5" y="243.1">2</text>
<text x="125.3" y="243.1">2.5</text>
<text x="132.9" y="243.1">3</text>
<text x="46.8" y="246.8">INPUT VOLTAGE(V)</text>
<text x="100" y="246.8">OUTPUT CURRENT(A)</text>
</g>
<g font-size="2.5">
<text x="21.6" y="44.4">IN</text>
<text x="40.2" y="44.4">OUT</text>
<text x="83.6" y="44.4">A</text>
</g>
<g font-size="2.2" fill="#231f20">
<text x="148" y="56.5">IN</text>
<text x="164.2" y="56.5">OUT</text>
<text x="120.1" y="70.4">IN</text>
<text x="166.1" y="69.2">IN</text>
<text x="48.5" y="75.2">IN</text>
<text x="61.3" y="76.5">IN</text>
<text x="44.1" y="82.9">IN</text>
<text x="112.6" y="84">IN</text>
<text x="177.4" y="78.1">IN</text>
<text x="152.4" y="86.6">IN</text>
<text x="99.1" y="90.1">IN</text>
<text x="39.5" y="124.1">IN</text>
<text x="148" y="127.9">IN</text>
<text x="160.5" y="127.9">OUT</text>
<text x="48.1" y="135.9">OUT</text>
<text x="61.5" y="146.5">OUT</text>
<text x="55.3" y="159">OUT</text>
<text x="39.5" y="199">IN</text>
<text x="52" y="199">OUT</text>
<text x="94.1" y="199">OUT</text>
</g>
</svg>
